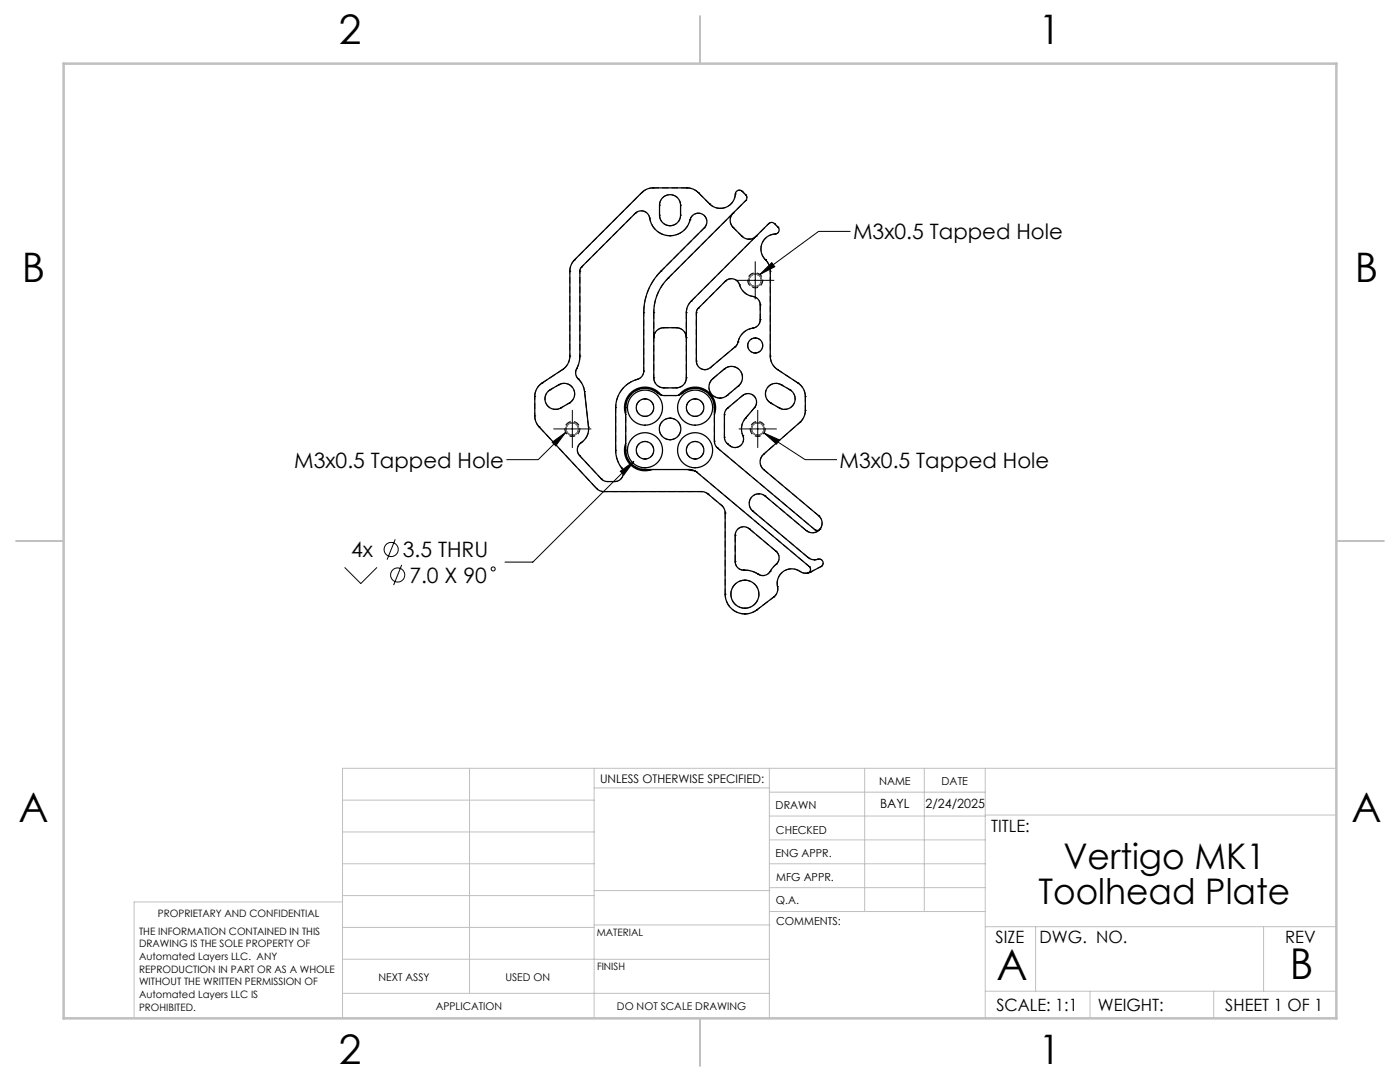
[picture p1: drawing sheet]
<svg xmlns="http://www.w3.org/2000/svg" width="279mm" height="216mm" viewBox="0 0 279 216" stroke-linecap="round" stroke-linejoin="round" font-family="sans-serif">
<g fill="none" stroke="#000" stroke-width=".2" stroke-dasharray="1.3 .6">
<path d="M128.1 38.4h.1M130.3 37.5h.1M137.1 37.5h.1M139.4 38.4h.1M146.8 38.7h.1M148.1 38.2h.1M148.8 38.9h.1M113.7 54.1h.1M114.7 51.9h.1M115.7 54.1h.1M116.1 53.3h.1M126.8 42.6h.1"/>
<path d="M129.7 43.5h.1M131.6 42.9h.1M131.6 40.9h.1M131.9 54.1h.1M133.3 55.5h.1M133.7 47h.1M133.7 45h.1M135.8 40.9h.1M135.8 42.9h.1M137.7 43.9h.1M140.6 45.4h.1M141.6 40.7h.1"/>
<path d="M143.8 41.6h.1M144.8 56.1h.1M146.3 42.5h.1M146.3 45.4h.1M147.6 56.8h.1M148.1 47.1h.1M148.8 40h.1M149.5 47.7h.1M150.3 59.2h.1M150.9 47.1h.1M152.7 51.8h.1M152.8 51.9h.1"/>
<path d="M153.4 44.6h.1M153.7 54.1h.1M154.6 44.6h.1M154.7 46.7h.1M155.3 45.3h.1M106.7 79.1h.1M108.2 76.4h.1M109.8 77.8h.1M111.5 76.8h.1M112.3 73.7h.1M113.7 71.1h.1M115.1 73.6h.1"/>
<path d="M115.4 75.6h.1M115.7 71.1h.1M116.7 78.1h.1M127.2 75.7h.1M128.5 74h.1M128.5 62.4h.1M128.7 79.6h.1M130.5 75.4h.1M130.5 62.4h.1M130.5 67.4h.1M131.3 78.4h.1M132.5 77.4h.1"/>
<path d="M132.5 65.4h.1M132.6 78.9h.1M134.9 78.9h.1M135 77.4h.1M135 65.4h.1M136.2 78.4h.1M137 62.4h.1M137 75.4h.1M137 67.4h.1M137.9 60.1h.1M138.7 79.6h.1M139 62.4h.1"/>
<path d="M139 72.1h.1M139.3 61.5h.1M140.7 73.8h.1M141.8 73.4h.1M142.3 75.5h.1M143.7 79.4h.1M144.6 73.6h.1M145.1 78.9h.1M146.7 69.2h.1M147.3 68.2h.1M147.4 77h.1M148.2 78.9h.1"/>
<path d="M150.3 65.5h.1M150.7 70.4h.1M150.7 67.4h.1M151.7 63.8h.1M151.7 60.8h.1M153.7 71.1h.1M155.2 73.7h.1M155.9 76.8h.1M157.6 77.8h.1M159.3 76.4h.1M160.7 79.1h.1M106.7 83h.1"/>
<path d="M107.6 85.2h.1M110.9 81.7h.1M111.9 81.4h.1M113.6 80.4h.1M115.7 90.9h.1M116 88.3h.1M117.5 85.2h.1M119 97.5h.1M120 95.5h.1M120.5 98.1h.1M121.2 96.1h.1M122.7 96.1h.1"/>
<path d="M122.9 89.8h.1M122.9 81.3h.1M124.1 93.4h.1M124.9 81.3h.1M124.9 89.8h.1M128.7 93.7h.1M128.7 83.1h.1M128.7 88.1h.1M128.7 91.6h.1M133.7 87.7h.1M133.7 83.4h.1M137.7 93.7h.1"/>
<path d="M138.7 83.1h.1M138.7 91.6h.1M138.7 88.1h.1M139 94.2h.1M140 98.1h.1M141.3 98.6h.1M142.6 88h.1M142.6 81.3h.1M143.2 89.4h.1M144.6 82.8h.1M144.6 87.2h.1M145.2 81.5h.1"/>
<path d="M145.2 88.5h.1M145.6 88.9h.1M146.7 89.3h.1M148.3 86.9h.1M148.8 83.5h.1M150.6 81.3h.1M151.5 98.5h.1M152.4 90.7h.1M152.4 93.7h.1M152.7 99h.1M153.8 80.4h.1M155.5 81.4h.1"/>
<path d="M156.6 81.7h.1M159.6 84.3h.1M160.7 81.9h.1M144 100.8h.1M144.7 118.6h.1M144.7 102.4h.1M146.7 112.1h.1M146.7 106.8h.1M148.4 113.8h.1M148.5 113.8h.1M148.7 115.8h.1M149.5 105.5h.1"/>
<path d="M150.2 102h.1M151.3 114.6h.1M152.3 114.8h.1M153.7 114h.1M154.4 119.1h.1M154.9 112.6h.1M154.9 110h.1M155.2 117.1h.1M159.7 114h.1M160.8 114.4h.1M160.9 105.9h.1M161.1 114.4h.1"/>
<path d="M161.3 111.2h.1M161.5 113h.1M161.7 114.2h.1M162.6 111.7h.1M162.6 105.7h.1M163.2 111.6h.1M163.4 102.9h.1M163.7 105.6h.1M163.8 113.1h.1M148.7 121.4h.1M148.7 122.5h.1M151 121.7h.1"/>
</g>
<g fill="none" stroke="#000" stroke-width=".2" stroke-dasharray="1.3 .6" stroke-linecap="butt">
<path d="M139.4 38.4l2.2 2.3M146.3 42.5l-13 13M146.3 42.5a2 2 0 0 0 0 2.9M152.7 51.8l.1 .1M154.7 46.7a3 3 0 0 0-2.6 1.9 3 3 0 0 0 .6 3.2M106.7 79.1a3.2 3.2 0 0 1 1.5-2.7M112.3 73.7a3.2 3.2 0 0 0 1.4-2.6M130.5 62.4v5M130.5 75.4a2 2 0 0 0 2 2M131.2 78.4a3.9 3.9 0 0 0-4.1-.6 3.9 3.9 0 0 0-2.2 3.5M132.5 65.4a2 2 0 0 0-2 2M135 77.4a2 2 0 0 0 2-2"/>
<path d="M136.2 78.4a3.9 3.9 0 0 1 4.1-.6 3.9 3.9 0 0 1 2.3 3.5M137 67.4v-5M137 67.4a2 2 0 0 0-2-2M137.9 60.1l13-13M147.4 77a2.2 2.2 0 0 0 .3-3.1 2.2 2.2 0 0 0-3.1-.3M153.7 71.1a3.2 3.2 0 0 0 1.5 2.6M159.3 76.4a3.2 3.2 0 0 1 1.4 2.7M137.7 93.7h-9M145.2 88.5l.4 .4M150.6 81.3a1.7 1.7 0 0 0-.1-2.3 1.7 1.7 0 0 0-2.3-.1M152.7 99l8.2 6.9M148.4 113.8h.1"/>
<path d="M154.9 110l-5.4-4.5M159.7 114a2.9 2.9 0 0 0-3.3 0 2.9 2.9 0 0 0-1.2 3.1"/>
</g>
<g fill="none" stroke="#000" stroke-width=".2" stroke-dasharray="1.3 .6" stroke-dashoffset=".5" stroke-linecap="butt">
<path d="M148.1 38.2l.7 .7M116.1 53.3l-.4 .8M150.7 57.2a1.25 1.25 0 0 0 1.2-1.8 1.25 1.25 0 0 0-2.1-.3 1.25 1.25 0 0 0 .6 2.1h.3M154.6 44.6l.7 .7M115.1 73.6a1.7 1.7 0 0 0 .3 2M127.2 75.7a1.7 1.7 0 0 0 1.3-1.7M128.5 74v-11.6M139.3 61.5l-.3 .9M110.9 81.7l1-.3M114.2 86.8a1.25 1.25 0 0 0 1.2-1.7 1.25 1.25 0 0 0-2.1-.3 1.25 1.25 0 0 0 .6 2h.3M128.7 93.7a3.8 3.8 0 0 1-3.8-3.9M151.2 86.8a1.25 1.25 0 0 0 1.2-1.7 1.25 1.25 0 0 0-2.1-.3 1.25 1.25 0 0 0 .6 2h.3"/>
<path d="M155.5 81.4l1.1 .3M151.3 114.6l1 .2M161.7 114.2l-.9 .2M163.4 102.9a1.93 1.93 0 0 1 .2 2.7 1.93 1.93 0 0 1-2.7 .3"/>
</g>
<g fill="none" stroke="#000" stroke-width=".2" stroke-dasharray="1.3 .6" stroke-dashoffset=".6" stroke-linecap="butt">
<path d="M148.8 38.9a.8 .8 0 0 1 0 1.1M131.6 40.9v2M133.3 55.5a9.7 9.7 0 0 0-2.8 6.9M133.7 47a4.1 4.1 0 0 1-4-3.5M135.8 42.9v-2M144.8 56.1l-5.5 5.4M153.4 44.6a.8 .8 0 0 1 1.2 0M111.5 76.8l-1.7 1M139 62.4v9.7M140.7 73.8l.6-.1 .5-.3M146.7 69.2l.6-1M148.2 78.9l-3 2.6"/>
<path d="M157.6 77.8l-1.7-1M106.7 83v-3.9M111.9 81.4l1.7-1M122.9 81.3a5.8 5.8 0 0 1 4.3-5.6M124.1 93.4a5.9 5.9 0 0 1-1.2-3.6M145.6 88.9l.5 .3 .6 .1M153.8 80.4l1.7 1M159.6 84.3l-7.2 6.4M149.5 105.5a1.7 1.7 0 0 0-1.8-.2 1.7 1.7 0 0 0-1 1.5M160.8 114.4l-1.1-.4M162.6 105.7a.73 .73 0 0 0 1.1-.1"/>
</g>
<g fill="none" stroke="#000" stroke-width=".2" stroke-dasharray="1.3 .6" stroke-dashoffset=".4" stroke-linecap="butt">
<path d="M140.6 45.4a1.7 1.7 0 0 0-.4-2.7 1.7 1.7 0 0 0-2.5 1.2M141.6 40.7a3 3 0 0 0 2.2 .9M130.5 67.4v8M134.9 78.9h-2.3M137 75.4v-8M147.3 68.2a3.5 3.5 0 0 1 3-2.7M150.3 65.5a1.7 1.7 0 0 0 1.4-1.7M151.7 60.8a1.7 1.7 0 0 0-1.4-1.6M106.7 83a3.2 3.2 0 0 0 .9 2.2M120.5 98.1h19.5M143.2 89.4l19.4 16.3M154.4 119.1l-3.4 2.6"/>
<path d="M155.2 117.1a2 2 0 0 1-.8 2M163.2 111.6a.8 .8 0 0 1 1 .4 .8 .8 0 0 1-.4 1.1M163.8 113.1l-2.1 1.1M148.7 122.5a3.9 3.9 0 0 1-4-3.9"/>
</g>
<path d="M146.8 38.7a.8 .8 0 0 1 .5-.7 .8 .8 0 0 1 .8 .2M155.3 45.3a.8 .8 0 0 1 .1 .9 .8 .8 0 0 1-.7 .5M144.7 102.4a2 2 0 0 0-.7-1.6M152.3 114.8a1.7 1.7 0 0 0 1.4-.8M153.7 114l1.2-1.4M161.1 114.4a.75 .75 0 0 0 .6-.6 .75 .75 0 0 0-.2-.8" fill="none" stroke="#000" stroke-width=".2" stroke-dasharray="1.3 .6" stroke-dashoffset=".9" stroke-linecap="butt"/>
<path d="M148.1 47.1a2 2 0 0 0 1.4 .6M148.8 40l-2.5 2.5M149.5 47.7a2 2 0 0 0 1.4-.6M150.9 47.1l2.5-2.5M143.7 79.4l.7-.1 .7-.4M119 97.5a2 2 0 0 0 1.5 .6M139 94.2l-.6-.4-.7-.1M142.6 88a1.79 1.79 0 0 0 .6 1.4M144 100.8l-2.7-2.2" fill="none" stroke="#000" stroke-width=".2" stroke-dasharray="1.3 .6" stroke-dashoffset=".8" stroke-linecap="butt"/>
<g fill="none" stroke="#000" stroke-width=".2" stroke-dasharray="1.3 .6" stroke-dashoffset=".3" stroke-linecap="butt">
<path d="M128.1 38.4a3.2 3.2 0 0 1 2.2-.9M137.1 37.5a3.2 3.2 0 0 1 2.3 .9M113.7 54.1a3.2 3.2 0 0 1 1-2.2M143.8 41.6a3 3 0 0 0 3-2.9M146.3 45.4l1.8 1.7M152.8 51.9a3.2 3.2 0 0 1 .9 2.2M115.7 71.1a5.2 5.2 0 0 1-.6 2.5M132.5 77.4h2.5M135 65.4h-2.5M137 62.4a3.2 3.2 0 0 1 .9-2.3M139 72.1a1.7 1.7 0 0 0 1.7 1.7M141.8 73.4l4.9-4.2"/>
<path d="M115.7 90.9l4.3 4.6M144.6 82.8v4.4M146.7 112.1a1.7 1.7 0 0 0 1.7 1.7M161.5 113l-22.5-18.8M162.6 111.7l.6-.1M151 121.7a3.9 3.9 0 0 1-2.3 .8"/>
</g>
<g fill="none" stroke="#000" stroke-width=".2" stroke-dasharray="1.3 .6" stroke-dashoffset=".7" stroke-linecap="butt">
<path d="M113.7 54.1v17M114.7 51.9l13.4-13.5M115.7 54.1v17M126.8 42.6l-10.7 10.7M129.7 43.5a1.7 1.7 0 0 0-1.2-1.3 1.7 1.7 0 0 0-1.7 .4M137.7 43.9a4.1 4.1 0 0 1-4 3.1M150.3 59.2a3.3 3.3 0 0 1-2.7-2.4M150.7 57.4a1.5 1.5 0 0 1-1.3-2.2 1.5 1.5 0 0 1 2.6-.1 1.5 1.5 0 0 1-1.1 2.3h-.2M153.7 54.1v17M109.8 77.8a2.1 2.1 0 0 0-1 2.3 2.1 2.1 0 0 0 2.1 1.6M128.7 79.6a1.75 1.75 0 0 0-1.7 1.7 1.75 1.75 0 0 0 1.7 1.8M132.6 78.9l-.7-.1-.7-.4"/>
<path d="M136.2 78.4l-.6 .4-.7 .1M138.7 79.6a1.75 1.75 0 0 0-1.7 1.7 1.75 1.75 0 0 0 1.7 1.8M114.2 87.1a1.5 1.5 0 0 1-1.3-2.2 1.5 1.5 0 0 1 2.6-.2 1.5 1.5 0 0 1-1.1 2.4h-.2M117.5 85.2a3.2 3.2 0 0 1-1.5 3.1M120 95.5l.6 .4 .6 .2M121.2 96.1h1.5M122.7 96.1a1.7 1.7 0 0 0 1.5-1 1.7 1.7 0 0 0-.1-1.7M128.7 88.1a1.75 1.75 0 0 0-1.7 1.7 1.75 1.75 0 0 0 1.7 1.8M128.7 91.6a1.75 1.75 0 0 0 1.8-1.8 1.75 1.75 0 0 0-1.8-1.7M128.7 83.1a1.75 1.75 0 0 0 1.8-1.8 1.75 1.75 0 0 0-1.8-1.7M138.7 91.6a1.75 1.75 0 0 0 1.8-1.8 1.75 1.75 0 0 0-1.8-1.7M138.7 88.1a1.75 1.75 0 0 0-1.7 1.7 1.75 1.75 0 0 0 1.7 1.8"/>
<path d="M138.7 83.1a1.75 1.75 0 0 0 1.8-1.8 1.75 1.75 0 0 0-1.8-1.7M141.3 98.6l-.6-.4-.7-.1M144.6 87.2a1.7 1.7 0 0 0 .6 1.3M145.2 81.5a1.7 1.7 0 0 0-.6 1.3M148.3 86.9a3.2 3.2 0 0 1 .5-3.4M151.2 87.1a1.5 1.5 0 0 1-1.3-2.2 1.5 1.5 0 0 1 2.6-.2 1.5 1.5 0 0 1-1.1 2.4h-.2M152.7 99l-.6-.4-.6-.1M156.6 81.7a2.1 2.1 0 0 0 2-1.6 2.1 2.1 0 0 0-1-2.3M161.3 111.2l.6 .4 .7 .1"/>
</g>
<g fill="none" stroke="#000" stroke-width=".2" stroke-dasharray="1.3 .6" stroke-dashoffset=".1" stroke-linecap="butt">
<path d="M130.3 37.5h6.8M108.2 76.4l4.1-2.7M115.4 75.6a4.1 4.1 0 0 1 1.3 2.5M144.6 73.6l-2.3 1.9M145.1 78.9l2.3-1.9M151.7 63.8v-3M155.2 73.7l4.1 2.7M116 88.3a1.7 1.7 0 0 0-.3 2.6M133.7 87.7a2.15 2.15 0 0 0 2.2-2.1 2.15 2.15 0 0 0-2.2-2.2M133.7 83.4a2.15 2.15 0 0 0-2.1 2.2 2.15 2.15 0 0 0 2.1 2.1M142.6 81.3v6.7M152.4 93.7l11 9.2"/>
<path d="M148.5 113.8a4.8 4.8 0 0 1 2.8 .8M148.7 115.8a2.8 2.8 0 0 0-2.8 2.8 2.8 2.8 0 0 0 2.8 2.8M150.2 102l11.1 9.2M154.9 112.6a1.7 1.7 0 0 0 0-2.6M148.7 121.4a2.8 2.8 0 0 0 2.8-2.8 2.8 2.8 0 0 0-2.8-2.8"/>
</g>
<g fill="none" stroke="#000" stroke-width=".2" stroke-dasharray="1.3 .6" stroke-dashoffset=".2" stroke-linecap="butt">
<path d="M131.9 54.1l8.7-8.7M135.8 40.9a2.1 2.1 0 0 0-2.1-2.1 2.1 2.1 0 0 0-2.1 2.1M150.7 67.4a1.5 1.5 0 0 0-1.5 1.5 1.5 1.5 0 0 0 1.5 1.5M150.7 70.4a1.5 1.5 0 0 0 1.5-1.5 1.5 1.5 0 0 0-1.5-1.5M155.9 76.8a2.1 2.1 0 0 0-2.9 .7 2.1 2.1 0 0 0 .8 2.9M160.7 79.1v2.8M113.6 80.4a2.1 2.1 0 0 0 .8-2.9 2.1 2.1 0 0 0-2.9-.7M122.9 89.8v-8.5M124.9 89.8v-8.5M148.8 83.5l1.8-2.2M151.5 98.5a1.94 1.94 0 0 0-1.9 1.3 1.94 1.94 0 0 0 .6 2.2M160.7 81.9a3.2 3.2 0 0 1-1.1 2.4"/>
<path d="M144.7 102.4v16.2"/>
</g>
<path d="M131.6 42.9a2.1 2.1 0 0 0 2.1 2.1M133.7 45a2.1 2.1 0 0 0 2.1-2.1M116.7 78.1l.8 7.1M128.5 62.4a11.7 11.7 0 0 1 3.4-8.3M142.3 75.5a2.2 2.2 0 0 0-.7 2.5 2.2 2.2 0 0 0 2.1 1.4M107.6 85.2l11.4 12.3M146.7 89.3a1.7 1.7 0 0 0 1.6-2.4M152.4 90.7a2 2 0 0 0 0 3M146.7 106.8v5.3" fill="none" stroke="#000" stroke-width=".2" stroke-dasharray="1.3 .6" stroke-dashoffset="-.1" stroke-linecap="butt"/>
<path d="M147.6 56.8a1.7 1.7 0 0 0-2.8-.7" fill="none" stroke="#000" stroke-width=".2" stroke-dasharray="1.3 .6" stroke-dashoffset="-.2" stroke-linecap="butt"/>
<g fill="none" stroke="#000" stroke-width=".25">
<path d="M132.2 39.5a2.1 2.1 0 0 1 2.3-.5 2.1 2.1 0 0 1 1.3 1.9 4.3 4.3 0 0 1-.3 3.2 2.1 2.1 0 0 1-2.4 .8 2.1 2.1 0 0 1-1.5-2l.1-2.3zM126.8 42.6a1.7 1.7 0 0 1 1.7-.4 1.7 1.7 0 0 1 1.2 1.3 4.1 4.1 0 0 0 4 3.5 4.1 4.1 0 0 0 4.1-3.5 1.7 1.7 0 0 1 2.5-.7 1.7 1.7 0 0 1 .3 2.6l-8.7 8.7a11.7 11.7 0 0 0-3.4 8.3v11.6a1.94 1.94 0 0 1-1.9 1.9 5.8 5.8 0 0 0-3.7 5.4v8.5a6.3 6.3 0 0 0 1.3 3.9 1.7 1.7 0 0 1-1.5 2.4h-1.6l-.8-.3-4.6-4.9a1.79 1.79 0 0 1 .6-2.9l.9-1 .3-1.3-.8-7.6a5.1 5.1 0 0 0-1.6-2.9 2.13 2.13 0 0 1 .3-2.2l.3-1.9 .1-17.4zM144.8 56.1a1.78 1.78 0 0 1 1.8-.4 1.78 1.78 0 0 1 1.2 1.6 3.8 3.8 0 0 0 3 2l.5 .4 .4 .8v3.3a1.86 1.86 0 0 1-2 1.8 4.1 4.1 0 0 0-2.6 3.2l-5.3 4.6a1.7 1.7 0 0 1-1.8 .2 1.7 1.7 0 0 1-1-1.5l.1-10.2zM146.3 42.5a2 2 0 0 0 0 2.9l1.8 1.7a2 2 0 0 0 2.8 0M109.5 78l2-1.2a2.1 2.1 0 0 1 2.9 .7 2.1 2.1 0 0 1-.8 2.9l-1.7 1a2.1 2.1 0 0 1-2.8-.6 2.1 2.1 0 0 1 .4-2.8zM130.5 67.4a2 2 0 0 1 2-2h2.5a2 2 0 0 1 2 2M132 78.8l-.4-.1a4 4 0 0 0-4.6-.8 4 4 0 0 0-2.1 4.2v.6M132 78.8a4.1 4.1 0 0 0-5.3-1.1 4.1 4.1 0 0 0-1.8 5M132 78.8h3.5M135.5 78.8l.3-.1a3.9 3.9 0 0 1 4.6-.8 3.9 3.9 0 0 1 2.2 4.1v.7M135.5 78.8a4.1 4.1 0 0 1 5.2-1.1 4.1 4.1 0 0 1 1.9 5M142.3 75.5l2.3-1.9a2.2 2.2 0 0 1 3.1 .3 2.2 2.2 0 0 1-.3 3.1l-2.3 1.9a2.2 2.2 0 0 1-3.1-.3 2.2 2.2 0 0 1 .3-3.1z"/>
<path d="M153.4 77.1l1-.6h.8l.7 .3 1.7 1a2.1 2.1 0 0 1 .8 2.8 2.1 2.1 0 0 1-2.9 .8l-1.7-1a2.1 2.1 0 0 1-.4-3.3zM124.9 88.4a4.5 4.5 0 0 0 1.7 4.7 5.4 5.4 0 0 0 3.5 .6M124.9 88.4a4.1 4.1 0 0 0 .9 4.3 4.1 4.1 0 0 0 4.3 1M124.9 82.7v5.7M130.1 93.7h7.6l1 .2M137.3 93.7l1.4 .2M138.7 93.9l22.8 19.1a.75 .75 0 0 1 .2 .8 .75 .75 0 0 1-.6 .6M142.6 82.7v5.3a1.79 1.79 0 0 0 .6 1.4l19.4 16.3a.73 .73 0 0 0 1.1-.1M145 81.6l3.2-2.7a1.7 1.7 0 0 1 2.3 .1 1.7 1.7 0 0 1 .1 2.3l-1.8 2.2a3.4 3.4 0 0 0-.4 3.8 1.79 1.79 0 0 1-1.2 1.9 1.79 1.79 0 0 1-2.2-.8l-.3-.6-.1-.6v-4.6zM147.3 105.6l.9-.5 1 .2 5.7 4.7a1.79 1.79 0 0 1-.4 2.9l-.4 .5a1.91 1.91 0 0 1-2.6 1.3 6.3 6.3 0 0 0-3.4-1l-.9-.4-.4-.9-.1-5.6 .2-.7zM163.7 105.6a1.93 1.93 0 0 0-.3-2.7l-11-9.2a2 2 0 0 1 0-3l7.2-6.4a3.2 3.2 0 0 0 1.1-2.4v-2.8a3.2 3.2 0 0 0-1.4-2.7l-4.1-2.7a3.2 3.2 0 0 1-1.5-2.6v-17a3.6 3.6 0 0 0-1.3-2.6 3 3 0 0 1-.2-3.2 3 3 0 0 1 2.8-1.7l.3-.2 .2-.7-.9-1.1a.8 .8 0 0 0-1.2 0l-15.5 15.5a3.2 3.2 0 0 0-.9 2.3v13a2 2 0 0 1-2 2h-2.5a2 2 0 0 1-2-2v-13a9.7 9.7 0 0 1 2.8-6.9l15.5-15.5a.8 .8 0 0 0 0-1.1l-.7-.7a.8 .8 0 0 0-.8-.2 .8 .8 0 0 0-.5 .7 3 3 0 0 1-2 2.7 3 3 0 0 1-3.2-.7l-2.2-2.3a3.2 3.2 0 0 0-2.3-.9h-6.8a3.2 3.2 0 0 0-2.2 .9l-13.4 13.5a3.2 3.2 0 0 0-1 2.2v17a3.2 3.2 0 0 1-1.4 2.6l-4.1 2.7a3.2 3.2 0 0 0-1.5 2.7v3.9a3.2 3.2 0 0 0 .9 2.2l11.4 12.3a2 2 0 0 0 1.5 .6h19.7l.9 .4 2.9 2.3a2 2 0 0 1 .7 1.6v16.2a3.9 3.9 0 0 0 2.2 3.5 3.9 3.9 0 0 0 4.1-.4l3.4-2.6a2.19 2.19 0 0 0 .7-2.5 2.97 2.97 0 0 1 1.7-2.8 2.97 2.97 0 0 1 3.3 .4l1 .2M163.7 105.6a1.93 1.93 0 0 1-2.8 .3l-8.2-6.9a1.94 1.94 0 0 0-2.7 .2 1.94 1.94 0 0 0 .2 2.8l11.1 9.2a2.81 2.81 0 0 0 2.4 .4 .8 .8 0 0 1 .6 .7 .8 .8 0 0 1-.5 .8l-2.7 1.3"/>
<circle cx="150.7" cy="55.9" r="1.25"/>
<circle cx="150.7" cy="68.9" r="1.5"/>
<circle cx="114.2" cy="85.6" r="1.25"/>
<circle cx="128.7" cy="89.8" r="1.75"/>
<circle cx="128.7" cy="81.3" r="1.75"/>
<circle cx="128.7" cy="81.3" r="3.5"/>
<circle cx="128.7" cy="89.8" r="3.5"/>
<circle cx="133.7" cy="85.6" r="2.15"/>
<circle cx="138.7" cy="89.8" r="1.75"/>
<circle cx="138.7" cy="81.3" r="1.75"/>
<circle cx="138.7" cy="81.3" r="3.5"/>
<circle cx="138.7" cy="89.8" r="3.5"/>
<circle cx="151.2" cy="85.6" r="1.25"/>
<circle cx="148.7" cy="118.6" r="2.8"/>
</g>
<g fill="none" stroke="#000" stroke-width=".2">
<path d="M146.9 55.9h7.6M150.7 52.1v7.6M154 52.4l.6 .8-2.9 1.6zM169.7 46.2h-6.3l-11.7 8.6M110.2 88.2l2.7-1.9-2 2.7zM110.4 85.6h7.6M112.9 86.3l-5.5 5.4h-6.3M114.2 81.8v7.6M123.8 94l2.7-1.9-2 2.7zM126.5 92.1l-20.2 20.1h-5.5M147.4 85.6h7.6M151.2 81.8v7.6"/>
<path d="M152.5 86.4l8.2 5.3h6.3M152.5 86.4l3 1.4-.5 .8zM68.8 113.2l3.2 3.2 3.2-3.2M78.9 107.6l-1.6 4.1M80.2 112.7l-1.6 4"/>
<circle cx="78.1" cy="109.6" r="1.41"/>
<circle cx="79.4" cy="114.7" r="1.41"/>
<circle cx="98.4" cy="113.5" r=".4"/>
</g>
<g fill="none" stroke="#808080" stroke-width=".25">
<circle cx="150.7" cy="55.9" r="1.25"/>
<circle cx="114.2" cy="85.6" r="1.25"/>
<circle cx="151.2" cy="85.6" r="1.25"/>
</g>
<g fill="none" stroke="#c0c0c0" stroke-width=".2">
<path d="M68.4 159.7h50.2M93.7 153.3v44.9M118.6 153.3v49.9M118.6 157.2h34.9M153.5 153.3v49.9M153.5 158.1h43.1M172.6 153.3v28.6M184.5 153.3v28.6M196.6 153.3v49.9M266.7 153.3h-198.3v49.9M68.4 178.7h50.2M68.4 172.4h50.2"/>
<path d="M68.4 166h50.2M68.4 180h-41.6v23.2M118.6 177.7h35.1M153.5 167.6h43.1M153.5 162.8h43.1M153.5 172.4h43.1M153.5 177.1h43.1M196.6 162.6h70.1M68.4 198.2h85.1M68.4 185.1h50.2M68.4 191.4h50.2M118.6 191.4h34.9"/>
<path d="M118.6 184.6h35.1M153.7 181.9h42.9M196.6 197.8h70.1M196.6 184.9h70.1M206.7 184.9v12.9M217.5 197.8v5.4M242.2 197.8v5.4M252.2 184.9v12.9"/>
</g>
<path d="M139.7 3.2v9.5M3.2 107.9h9.5M266.7 107.9h9.5M139.7 203.2v9.5" fill="none" stroke="#c0c0c0" stroke-width=".25"/>
<path d="M12.7 12.7h254v190.5h-254z" fill="none" stroke="#c0c0c0" stroke-width=".5"/>
<g fill="#000">
<path d="M123.8 94l2.7-1.9-2 2.7z"/>
<path d="M154 52.4l.6 .8-2.9 1.6zM110.2 88.2l2.7-1.9-2 2.7zM152.5 86.4l3 1.4-.5 .8z"/>
</g>
<g font-size="8.5">
<text x="198.9" y="195.5">A</text>
<text x="257.4" y="195.4">B</text>
</g>
<g font-size="8.1">
<text x="67.6" y="8.9">2</text>
<text x="207.3" y="8.9">1</text>
<text x="4.4" y="56.2">B</text>
<text x="270.4" y="56.2">B</text>
<text x="3.7" y="164.1">A</text>
<text x="269.7" y="164.1">A</text>
<text x="67.6" y="212.4">2</text>
<text x="207.3" y="212.4">1</text>
</g>
<g font-size="7.1">
<text x="212.2" y="173.4">Vertigo MK1</text>
<text x="207.2" y="180.5">Toolhead Plate</text>
</g>
<g font-size="4.2">
<text x="170.3" y="47.8">M3x0.5 Tapped Hole</text>
<text x="58.7" y="93.3">M3x0.5 Tapped Hole</text>
<text x="167.5" y="93.3">M3x0.5 Tapped Hole</text>
<text x="70.1" y="111.2">4x</text>
<text x="80.4" y="111.2">3.5 THRU</text>
<text x="81.7" y="116.3">7.0 X 90</text>
</g>
<g font-size="3.4">
<text x="197.8" y="166">TITLE:</text>
<text x="198.7" y="188.1">SIZE</text>
<text x="207.5" y="188.1">DWG. NO.</text>
<text x="256.5" y="188.2">REV</text>
<text x="198.8" y="201.7">SCALE: 1:1</text>
<text x="219.1" y="201.7">WEIGHT:</text>
<text x="244.5" y="201.7">SHEET 1 OF 1</text>
</g>
<g font-size="2.5">
<text x="175.6" y="161.3">BAYL</text>
<text x="184.7" y="161.3">2/24/2025</text>
</g>
<text font-size="2.4" x="119.8" y="156.2">UNLESS OTHERWISE SPECIFIED:</text>
<g font-size="2.2">
<text x="154.8" y="161.4">DRAWN</text>
<text x="175.4" y="156.6">NAME</text>
<text x="187.9" y="156.7">DATE</text>
<text x="154.9" y="166.3">CHECKED</text>
<text x="154.8" y="171">ENG APPR.</text>
<text x="154.9" y="175.7">MFG APPR.</text>
<text x="154.9" y="180.4">Q.A.</text>
<text x="154.9" y="184.6">COMMENTS:</text>
</g>
<g font-size="2.1">
<text x="75.5" y="195.7">NEXT ASSY</text>
<text x="100.9" y="195.7">USED ON</text>
<text x="86.9" y="201.5">APPLICATION</text>
<text x="123.1" y="201.6">DO NOT SCALE DRAWING</text>
</g>
<g font-size="2">
<text x="31.5" y="182.9">PROPRIETARY AND CONFIDENTIAL</text>
<text x="27.8" y="186.5">THE INFORMATION CONTAINED IN THIS</text>
<text x="27.8" y="189">DRAWING IS THE SOLE PROPERTY OF</text>
<text x="27.8" y="191.6">Automated Layers LLC. ANY</text>
<text x="119.1" y="186.7">MATERIAL</text>
<text x="27.8" y="194.1">REPRODUCTION IN PART OR AS A WHOLE</text>
<text x="27.8" y="196.6">WITHOUT THE WRITTEN PERMISSION OF</text>
<text x="119.1" y="193.5">FINISH</text>
<text x="27.8" y="199.1">Automated Layers LLC IS</text>
<text x="27.8" y="201.7">PROHIBITED.</text>
</g>
</svg>
